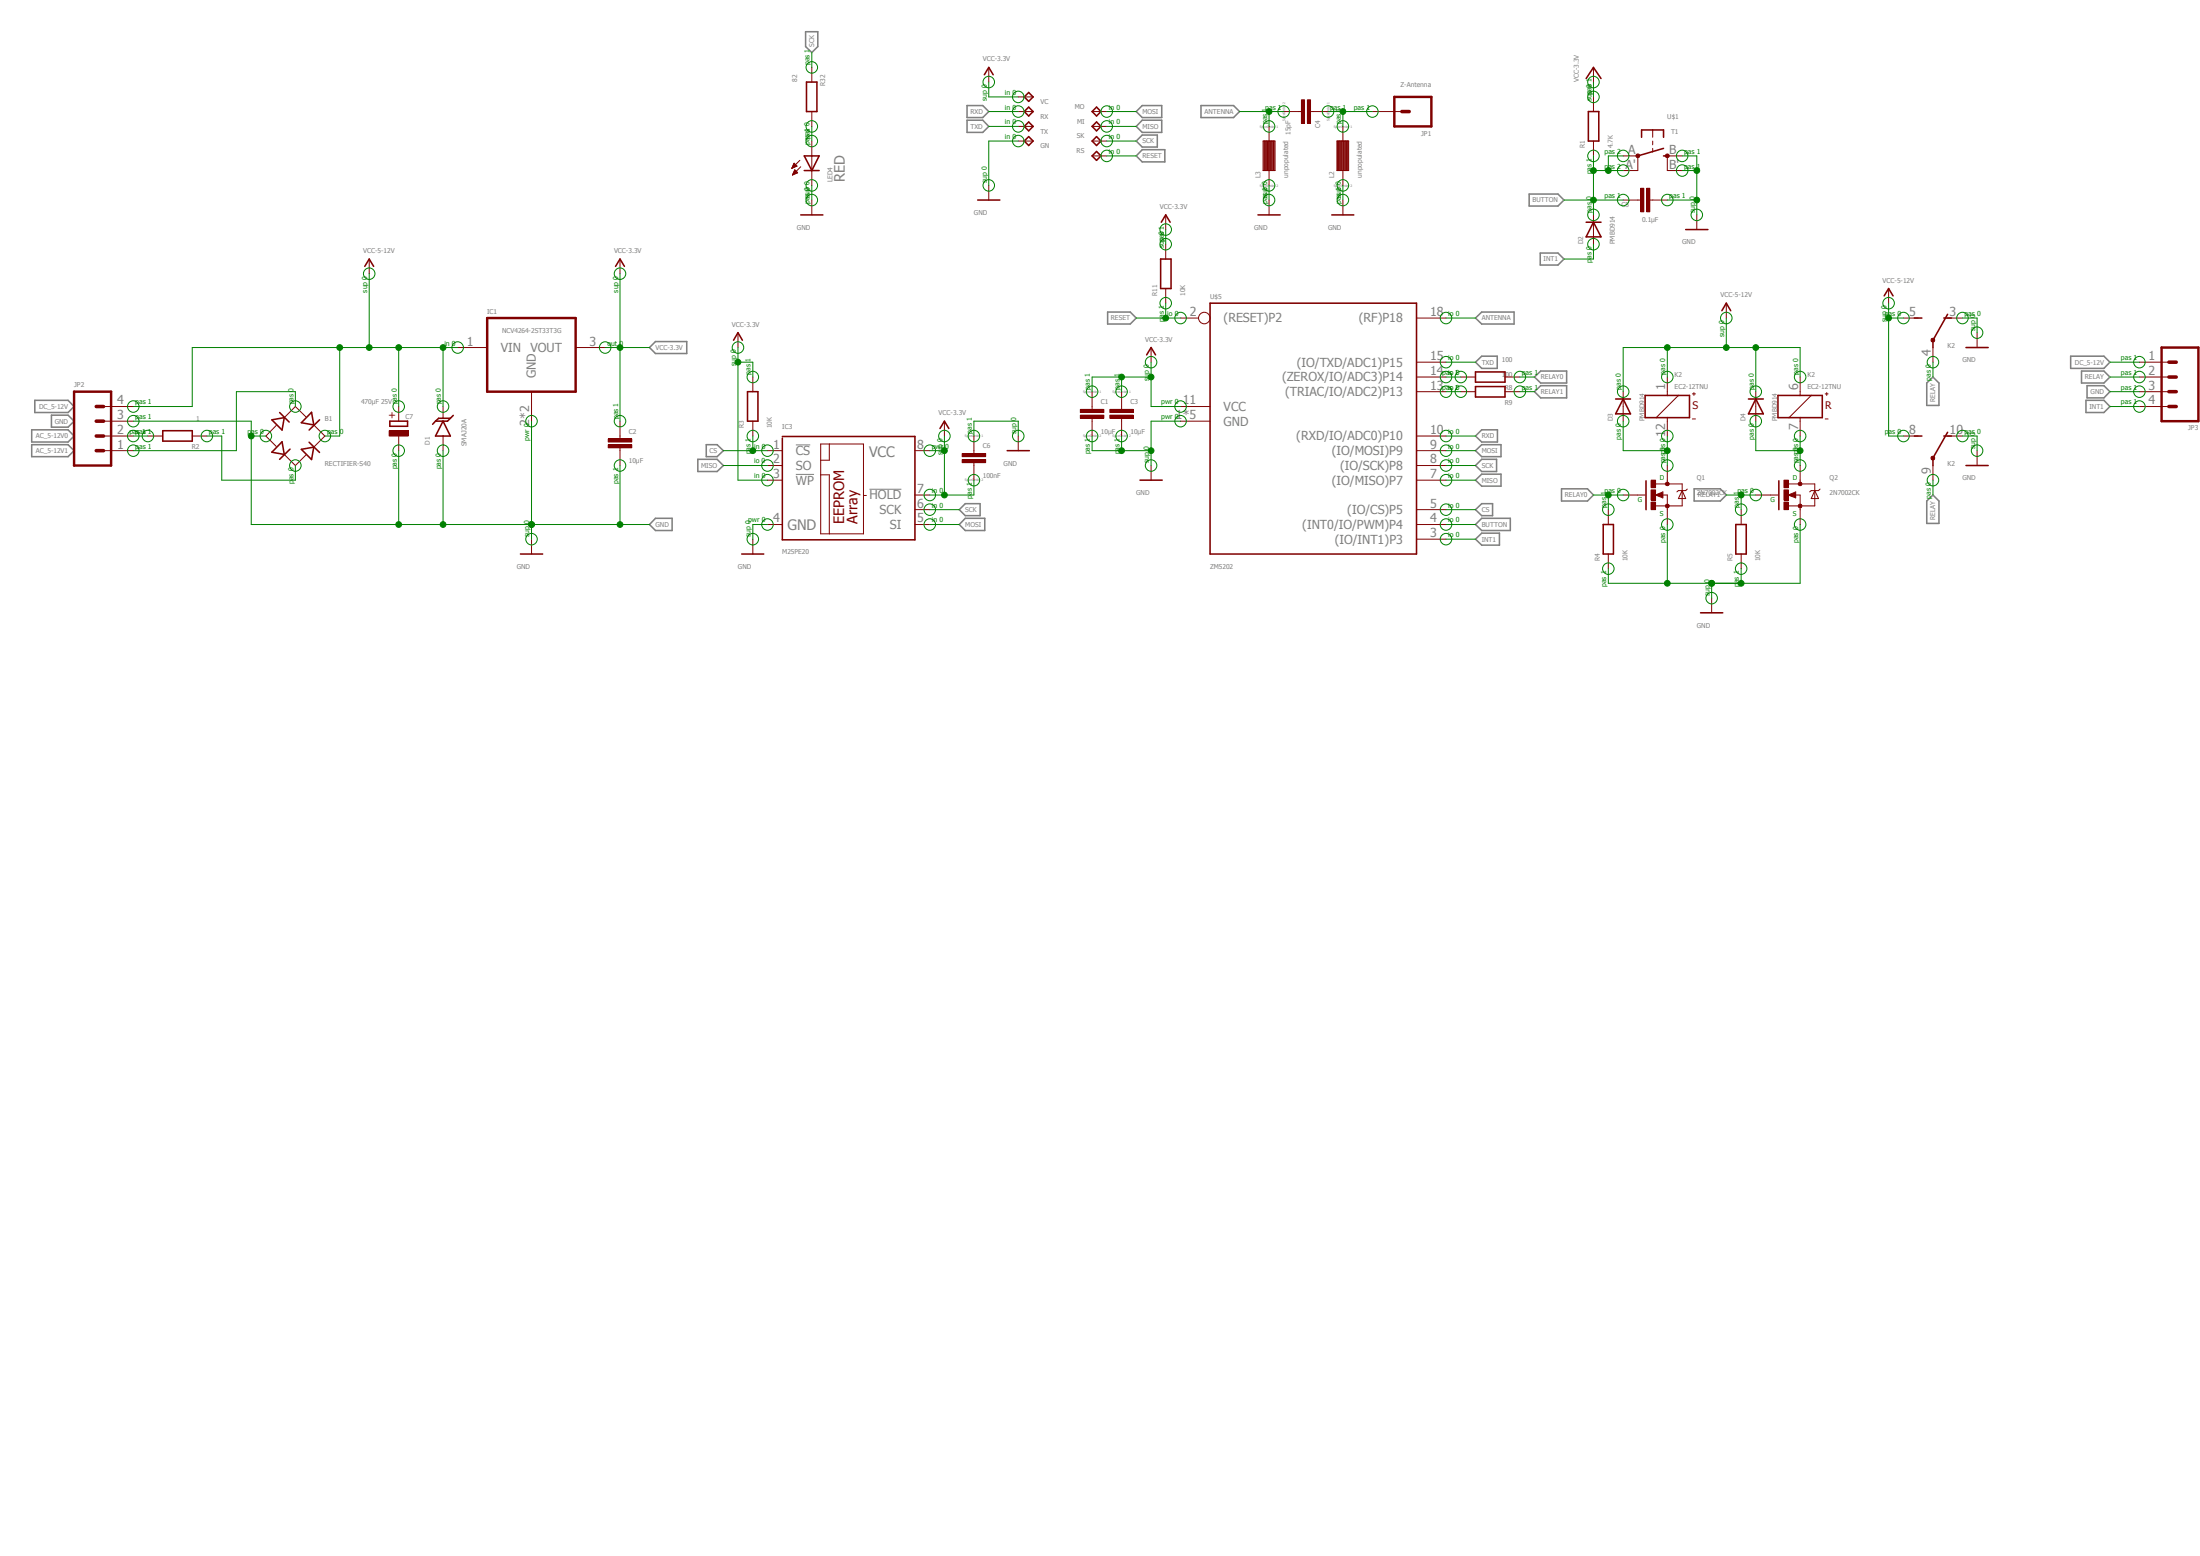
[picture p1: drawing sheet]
<svg xmlns="http://www.w3.org/2000/svg" width="420mm" height="297mm" viewBox="0 0 420 297" stroke-linecap="round" stroke-linejoin="round" font-family="sans-serif">
<path d="M5.8 5.8l414.2 114.6M420 5.8l-414.2 114.6" fill="none" stroke="#fff" stroke-width=".19"/>
<path d="M151.9 84.9h2.8M151.9 90.6h3.5M166 93.4h6.1" fill="none" stroke="#808080" stroke-width=".19"/>
<g fill="none" stroke="#808080" stroke-width=".3">
<path d="M153.8 6.1h2.3v2.8l-1.1 1.1-1.2-1.1zM184.6 22.9h3l1.2 1.2-1.2 1.2h-3zM184.6 20.2h3l1.2 1.1-1.2 1.1h-3zM216.9 21.3l1.2-1.1h3.7v2.2h-3.7zM218.1 22.9h3.7v2.4h-3.7l-1.2-1.2zM218.1 28.6h4.3v2.3h-4.3l-1.2-1.1zM218.1 25.8h2.8v2.3h-2.8l-1.2-1.2zM229.3 20.2h6.2l1.1 1.1-1.1 1.1h-6.2zM291.9 37h5.5l1.2 1.2-1.2 1.1h-5.5zM211.5 59.6h4.3l1.1 1.1-1.1 1.1h-4.3zM294 48.3h3.4l1.2 1.1-1.2 1.2h-3.4zM6.6 76.4h6.4l1.1 1.2-1.1 1.1h-6.4z"/>
<path d="M9.8 79.2h3.2l1.1 1.2-1.1 1.1h-3.2zM125.1 65.2h6v2.3h-6l-1.1-1.2zM281.7 69.1l1.2-1.1h2.9v2.3h-2.9zM281.7 60.7l1.2-1.1h6.2v2.2h-6.2zM292.9 74.8l1.2-1.2h5v2.3h-5zM292.9 72l1.2-1.2h5v2.3h-5zM367.8 73.1l1.2-1.1 1.2 1.1v4.3h-2.4zM395.3 68h6.4l1.1 1.1-1.1 1.2h-6.4zM397.4 70.8h4.3l1.1 1.2-1.1 1.1h-4.3zM398.2 76.4h3.5l1.1 1.2-1.1 1.1h-3.5zM398.4 73.6h3.3l1.1 1.2-1.1 1.1h-3.3zM6.1 82h6.9l1.1 1.2-1.1 1.2h-6.9z"/>
<path d="M6.1 84.9h6.9l1.1 1.1-1.1 1.2h-6.9zM125.1 98.9h3.2v2.4h-3.2l-1.1-1.2zM133.2 87.7h3.7l1.2 1.2-1.2 1.1h-3.7zM134.8 84.9h2.1l1.2 1.1-1.2 1.2h-2.1zM183.1 97.3l1.2-1.2h2.8v2.3h-2.8zM184.3 98.9h3.7v2.4h-3.7l-1.2-1.2zM281.7 83.2l1.2-1.2h3v2.4h-3zM281.7 86l1.2-1.1h3.7v2.3h-3.7zM281.7 91.7l1.2-1.2h3.7v2.3h-3.7zM281.7 88.9l1.2-1.2h2.8v2.3h-2.8zM281.7 97.3l1.2-1.2h2v2.3h-2zM282.9 98.9h5.4v2.4h-5.4l-1.2-1.2z"/>
<path d="M298.1 93.3h5l1.1 1.2-1.1 1.1h-5zM323.4 93.3h5l1.2 1.2-1.2 1.1h-5zM367.8 95.6l1.2-1.1 1.2 1.1v4.3h-2.4zM281.7 102.9l1.2-1.1h3.4v2.3h-3.4z"/>
</g>
<path d="M117.5 50.8l.9-1.4 .8 1.4M99.4 105.7h4.2" fill="none" stroke="#800000" stroke-width=".3"/>
<path d="M118.4 49.4v2.8M118.4 83.2v.6M118.4 85.5v.5M101.5 102.9v2.8" fill="none" stroke="#800000" stroke-width=".19"/>
<path d="M116.1 84.9h4.5v.6h-4.5z" fill-rule="evenodd" fill="#800000"/>
<path d="M116.1 84.9h4.5v.6h-4.5z" fill="none" stroke="#800000" stroke-width=".19"/>
<path d="M116.1 83.8h4.5v.6h-4.5z" fill-rule="evenodd" fill="#800000"/>
<g fill="none" stroke="#800000" stroke-width=".19">
<path d="M188.8 12.9v2.8M188.8 35.4v2.8M262 21.3h5.6M222.5 41v2.8M222.5 46.6v2.8M222.5 55.1v2.8M84.6 77.6v2.2M87.4 66.3h5.6M101.5 74.8v5.6M109.9 66.3h5.6M140.9 63.5v2.8M219.8 66.3v2.8"/>
<path d="M84.6 83.2v2.8M116.1 83.8h4.5v.6h-4.5zM118.4 80.4v2.8M118.4 86v2.9M146.5 86h2.9M146.5 88.9h2.9M146.5 91.7h2.9M156.7 84.8h8.1v17.1h-8.1zM156.7 90.6h1.6v11.3M158.3 84.8v3h-1.6M164.8 94.6h.6M174.7 86h2.8"/>
<path d="M174.7 94.5h2.8M174.7 97.3h2.8M180.3 80.4v2.8M219.8 88.9v2.8M143.7 102.9v2.8M146.5 100.1h2.9M174.7 100.1h2.8"/>
</g>
<g fill="none" stroke="#800000" stroke-width=".3">
<path d="M187.9 14.3l.9-1.4 .8 1.4M186.6 38.2h4.3M221.6 49.4h2v5.7h-2zM221.7 42.4l.8-1.4 .9 1.4M86 79.8h-2.3l-.6 .6M86.5 79.3l-1.1 1.1h-2.3M140 64.9l.9-1.4 .8 1.4M218.9 67.7l.9-1.4 .8 1.4M83.1 80.4l-.5 .6M84.6 80.4l1.4 2.8h-2.9zM149.4 83.3h25.3v19.7h-25.3v-19.4M179.5 81.8l.8-1.4 .8 1.4"/>
<path d="M217.6 91.7h4.3M141.6 105.7h4.2"/>
</g>
<path d="M266.2 18.5h7.1v5.6h-7.1zM93 60.7h16.9v14.1h-16.9z" fill="none" stroke="#800000" stroke-width=".47"/>
<path d="M267.6 21.3h1.4" fill="none" stroke="#800000" stroke-width=".68"/>
<path d="M248.5 19h.5v4.5h-.5z" fill-rule="evenodd" fill="#800000"/>
<path d="M248.5 19h.5v4.5h-.5z" fill="none" stroke="#800000" stroke-width=".19"/>
<path d="M249.6 19h.6v4.5h-.6z" fill-rule="evenodd" fill="#800000"/>
<g fill="none" stroke="#800000" stroke-width=".19">
<path d="M249.6 19h.6v4.5h-.6zM245.1 21.3h3.4M250.1 21.3h3.4M225.4 60.7h3.4M225.4 77.6h5.6M270.4 69.1h5.7M270.4 60.7h5.7M270.4 74.8h5.7M270.4 72h5.7M225.4 80.4h5.6M270.4 97.3h5.7M270.4 91.7h5.7"/>
<path d="M270.4 86h5.7M270.4 88.9h5.7M270.4 83.2h5.7M270.4 100.1h5.7M270.4 102.9h5.7"/>
<circle cx="229.9" cy="60.7" r="1.1"/>
</g>
<path d="M231 57.9h39.4v47.8h-39.4z" fill="none" stroke="#800000" stroke-width=".3"/>
<path d="M211.9 79.2h4.5v.6h-4.5z" fill-rule="evenodd" fill="#800000"/>
<path d="M211.9 79.2h4.5v.6h-4.5z" fill="none" stroke="#800000" stroke-width=".19"/>
<path d="M211.9 78.1h4.5v.6h-4.5z" fill-rule="evenodd" fill="#800000"/>
<path d="M211.9 78.1h4.5v.6h-4.5zM214.1 74.8v3.3M214.1 79.8v3.4" fill="none" stroke="#800000" stroke-width=".19"/>
<path d="M183.7 87.7h4.5v.6h-4.5z" fill-rule="evenodd" fill="#800000"/>
<path d="M183.7 87.7h4.5v.6h-4.5z" fill="none" stroke="#800000" stroke-width=".19"/>
<path d="M183.7 86.6h4.5v.6h-4.5z" fill-rule="evenodd" fill="#800000"/>
<g fill="none" stroke="#800000" stroke-width=".19">
<path d="M155 12.9v2.8M304.2 18.5v2.8M151.2 32.1h.1M151.2 32h.2M151.3 31.9h.4M151.3 31.8h.6M151.3 33.4h.1M151.3 31.7h.8M151.3 33.3h.3M151.4 31.6h.6M151.4 33.2h.4M151.4 31.5h.5"/>
<path d="M151.4 33.1h.7M151.5 31.4h.3M151.5 31.3h.2M151.5 33h.8M151.6 32.9h.6M151.6 31.2h.1M151.6 32.8h.5M151.6 32.6h.4M151.7 32.6h.1M151.7 32.4l-.4 1M151.7 32.4l.6 .6M151.7 32.4h.1"/>
<path d="M152.1 31.7l-.5-.5-.4 .9M152.1 31.7l-.9 .4M152.3 33l-1 .4M152.7 30.6l-1.5 1.5M152.9 31.8l-1.6 1.6M155 21.3v2.8M155 26.9v8.5M155 38.2v2.8M241.1 26.9h2.3v5.7h-2.3zM241.3 26.9v5.7M241.4 26.9v5.7M241.6 26.9v5.7"/>
<path d="M241.7 26.9v5.7M241.9 26.9v5.7M242 26.9v5.7M242.1 26.9v5.7M242.3 24.1v11.3M242.3 38.2v2.8M242.4 26.9v5.7M242.6 26.9v5.7M242.7 26.9v5.7M242.8 26.9v5.7M243 26.9v5.7M243.1 26.9v5.7"/>
<path d="M243.2 26.9v5.7M255.2 26.9h2.3v5.7h-2.3zM255.4 26.9v5.7M255.5 26.9v5.7M255.7 26.9v5.7M255.8 26.9v5.7M255.9 26.9v5.7M256.1 26.9v5.7M256.2 26.9v5.7M256.4 24.1v11.3M256.4 38.2v2.8M256.5 26.9v5.7"/>
<path d="M256.6 26.9v5.7M256.8 26.9v5.7M256.9 26.9v5.7M257 26.9v5.7M257.2 26.9v5.7M257.3 26.9v5.7M304.2 26.9v2.9M312.7 38.2h.5M314.9 38.2h.6M143.7 72v2.8M143.7 80.4v2.8M183.7 86.6h4.5v.6h-4.5z"/>
<path d="M185.9 83.2v3.4M185.9 88.3v3.4M194.4 83.2v2.8"/>
</g>
<path d="M154 15.7h2v5.6h-2zM153.5 29.8h2.9l-1.4 2.8zM153.5 32.6h2.9M303.2 21.3h2v5.6h-2zM152.9 41h4.2M240.2 41h4.2M254.3 41h4.1M142.7 74.8h2v5.6h-2zM192.3 86h4.2" fill="none" stroke="#800000" stroke-width=".3"/>
<path d="M314.4 35.9h.6v4.5h-.6z" fill-rule="evenodd" fill="#800000"/>
<path d="M314.4 35.9h.6v4.5h-.6z" fill="none" stroke="#800000" stroke-width=".19"/>
<path d="M313.2 35.9h.6v4.5h-.6z" fill-rule="evenodd" fill="#800000"/>
<g fill="none" stroke="#800000" stroke-width=".19">
<path d="M304.2 12.9v2.8M309.9 38.2h2.8M312.7 29.8v2.8M313.2 35.9h.6v4.5h-.6zM315.5 38.2h2.8M315.5 24.8v1.4M315.5 26.9v.7M315.5 28.3v.7M318.3 29.8v2.8M70.5 49.4v2.8M304.2 41v5.6M323.9 41v2.8"/>
<path d="M28.2 83.2h2.9M36.7 83.2h2.8"/>
</g>
<path d="M302.8 15l1.4-2.1 1.4 2.1M313.4 26.2v-1.4h4.2v1.4M317.6 29.8h.7M317.6 28.3l-4.9 1.5M69.6 50.8l.9-1.4 .8 1.4M302.8 42.4h2.8M304.2 42.4l1.4 2.8h-2.8zM321.8 43.8h4.3M31.1 82.2h5.6v2h-5.6z" fill="none" stroke="#800000" stroke-width=".3"/>
<path d="M312.4 29.5h.5l.2 .3-.2 .2h-.5l-.1-.2z" fill-rule="evenodd" fill="#800000"/>
<path d="M312.4 29.5h.5l.2 .3-.2 .2h-.5l-.1-.2z" fill="none" stroke="#800000" stroke-width=".19"/>
<path d="M318.1 29.5h.5l.1 .3-.1 .2h-.5l-.2-.2z" fill-rule="evenodd" fill="#800000"/>
<path d="M309.9 29.8h2.8M309.9 32.6h2.8M318.1 29.5h.5l.1 .3-.1 .2h-.5l-.2-.2zM318.3 29.8h2.8M318.3 32.6h2.8M58.4 79.6l-2-2-2.1 2.1M52.7 81.2l-1.9 2 1.9 2M54.3 86.7l2.1 2.2 2-2.1M59.9 81.1l2.1 2.1-2.1 2.1" fill="none" stroke="#800000" stroke-width=".19"/>
<path d="M53.4 78.7l1.8 1.9M59.5 78.7l.4 2.4-2.4-.4zM51.9 80.1l2.4-.4-.5 2.4zM53.8 84.3l.5 2.4-2.4-.4zM55.4 85.7l-2 2M57.5 85.8l2.4-.5-.4 2.4zM59 84.4l2 2M61 80.1l-2 2M74.4 80.4h3.4v1h-3.4z" fill="none" stroke="#800000" stroke-width=".3"/>
<path d="M74.3 82.2h3.6v1h-3.6z" fill-rule="evenodd" fill="#800000"/>
<g fill="none" stroke="#800000" stroke-width=".19">
<path d="M19.8 77.6h5.6M76.1 77.6v2.8M278.9 72h2.8M278.9 74.8h2.8M287.3 72h2.9M287.3 74.8h2.9M318.3 72v3.5M318.3 79.7v3.5M320.4 75.5l-4.2 4.2M323.1 75.2h.6M323.1 80h.6M323.4 74.9v.6"/>
<path d="M343.7 72v3.5M343.7 79.7v3.5M345.8 75.5l-4.3 4.2M348.4 75.2h.6M348.4 80h.6M348.7 74.9v.6M408.4 77.6h5.7M408.4 69.1h5.7M408.4 72h5.7M408.4 74.8h5.7M19.8 86h5.6M19.8 83.2h5.6"/>
<path d="M19.8 80.4h5.6M74.3 82.2h3.6v1h-3.6zM76.1 83.2v2.8"/>
</g>
<path d="M14.1 74.8h7.1v14.1h-7.1zM412.7 66.3h7v14.1h-7z" fill="none" stroke="#800000" stroke-width=".47"/>
<path d="M18.4 77.6h1.4M414.1 77.6h1.4M414.1 74.8h1.4M414.1 72h1.4M414.1 69.1h1.4M18.4 80.4h1.4M18.4 83.2h1.4M18.4 86h1.4" fill="none" stroke="#800000" stroke-width=".68"/>
<path d="M371.8 60l-2.8 4.9v1.4M281.7 71h5.6v1.9h-5.6zM281.7 73.8h5.6v2h-5.6zM314.1 75.5h8.4v4.2h-8.4zM339.4 75.5h8.5v4.2h-8.5zM365.5 60.7h1.4M371.1 60.7h1.4" fill="none" stroke="#800000" stroke-width=".3"/>
<path d="M368.7 64.6h.6v.6h-.6z" fill-rule="evenodd" fill="#800000"/>
<path d="M363.4 60.7h2.8M368.7 64.6h.6v.6h-.6zM369 66.3v2.8M371.8 60.7h2.8" fill="none" stroke="#800000" stroke-width=".19"/>
<path d="M365.5 83.2h1.4M371.1 83.2h1.4M371.8 82.5l-2.8 4.9v1.5" fill="none" stroke="#800000" stroke-width=".3"/>
<path d="M368.7 87.2h.6v.5h-.6z" fill-rule="evenodd" fill="#800000"/>
<path d="M329.6 57.9v2.8M363.4 83.2h2.8M368.7 87.2h.6v.5h-.6zM369 88.9v2.8M371.8 83.2h2.8M326.8 114.2v2.8" fill="none" stroke="#800000" stroke-width=".19"/>
<path d="M328.7 59.3l.9-1.4 .8 1.4M324.7 117h4.2" fill="none" stroke="#800000" stroke-width=".3"/>
<path d="M318.1 96.3h.5l.1 .3-.1 .3h-.5l-.2-.3z" fill-rule="evenodd" fill="#800000"/>
<path d="M318.1 96.3h.5l.1 .3-.1 .3h-.5l-.2-.3z" fill="none" stroke="#800000" stroke-width=".19"/>
<circle cx="318.3" cy="92.4" r=".37" fill="#800000"/>
<circle cx="318.3" cy="92.4" r=".37" fill="none" stroke="#800000" stroke-width=".19"/>
<path d="M315.2 95.8h.9v1.5h-.9z" fill-rule="evenodd" fill="#800000"/>
<path d="M315.2 95.8h.9v1.5h-.9z" fill="none" stroke="#800000" stroke-width=".19"/>
<path d="M315.2 91.7h.9v1.4h-.9z" fill-rule="evenodd" fill="#800000"/>
<path d="M315.2 91.7h.9v1.4h-.9z" fill="none" stroke="#800000" stroke-width=".19"/>
<path d="M315.2 93.5h.9v2h-.9z" fill-rule="evenodd" fill="#800000"/>
<path d="M309.9 94.5h4.2M315.2 93.5h.9v2h-.9zM316.1 94.5l1.4-.6v1.1zM316.1 92.4h5v4.2h-5M317.3 94.5h1v5.6M318.3 88.9v3.5M321.1 93.6l.7 1.6h-1.4zM322.1 93.3l-.3 .3h-1.4l-.3 .3" fill="none" stroke="#800000" stroke-width=".19"/>
<path d="M314.2 91.8v5.5" fill="none" stroke="#800000" stroke-width=".3"/>
<path d="M317.3 94.2l-.9 .3 .9 .2v-.2h-.3" fill="none" stroke="#800000" stroke-width=".34"/>
<path d="M343.4 96.3h.5v.6h-.5l-.1-.3z" fill-rule="evenodd" fill="#800000"/>
<path d="M343.4 96.3h.5v.6h-.5l-.1-.3z" fill="none" stroke="#800000" stroke-width=".19"/>
<circle cx="343.7" cy="92.4" r=".37" fill="#800000"/>
<circle cx="343.7" cy="92.4" r=".37" fill="none" stroke="#800000" stroke-width=".19"/>
<path d="M340.6 95.8h.8v1.5h-.8z" fill-rule="evenodd" fill="#800000"/>
<path d="M340.6 95.8h.8v1.5h-.8z" fill="none" stroke="#800000" stroke-width=".19"/>
<path d="M340.6 91.7h.8v1.4h-.8z" fill-rule="evenodd" fill="#800000"/>
<path d="M340.6 91.7h.8v1.4h-.8z" fill="none" stroke="#800000" stroke-width=".19"/>
<path d="M340.6 93.5h.8v2h-.8z" fill-rule="evenodd" fill="#800000"/>
<g fill="none" stroke="#800000" stroke-width=".19">
<path d="M194.4 18.5h2.8M194.4 21.3h2.8M194.4 24.1h2.8M194.4 26.9h2.8M208.5 21.3h2.8M208.5 24.1h2.8M208.5 26.9h2.8M208.5 29.8h2.8M360.6 55.1v2.8M309.9 74.8v5.6M335.2 74.8v5.6M377.4 63.5v2.8"/>
<path d="M307 97.3v2.8M332.4 97.3v2.8M335.2 94.5h4.2M340.6 93.5h.8v2h-.8zM341.4 92.4h5.1v4.2h-5.1M341.4 94.5l1.4-.6v1.1zM342.7 94.5h1v5.6M343.7 88.9v3.5M346.5 93.6l.7 1.6h-1.4zM347.5 93.3l-.3 .3h-1.4l-.3 .3M377.4 86v2.9M307 105.7v2.8"/>
<path d="M332.4 105.7v2.8"/>
</g>
<g fill="none" stroke="#800000" stroke-width=".3">
<path d="M196.4 17.7l.8 .8-.8 .8-.9-.8zM195.5 21.3l.9-.9 .8 .9-.8 .8zM195.5 24.1l.9-.8 .8 .8-.8 .9zM195.5 26.9l.9-.8 .8 .8-.8 .9zM209.3 20.4l.9 .9-.9 .8-.8-.8zM209.3 23.3l.9 .8-.9 .9-.8-.9zM209.3 28.9l.9 .9-.9 .8-.8-.8zM209.3 26.1l.9 .8-.9 .9-.8-.9zM359.7 56.5l.9-1.4 .8 1.4M308.4 76.2h2.9M309.9 76.2l1.4 2.8h-2.9zM333.8 76.2h2.8"/>
<path d="M335.2 76.2l1.4 2.8h-2.8zM375.3 66.3h4.3M339.6 91.8v5.5M375.3 88.9h4.3M306.1 100.1h1.9v5.6h-1.9zM331.4 100.1h2v5.6h-2z"/>
</g>
<path d="M342.7 94.2l-1 .3 1 .2v-.2h-.3" fill="none" stroke="#800000" stroke-width=".34"/>
<path d="M206.2 79.2h4.5v.6h-4.5z" fill-rule="evenodd" fill="#800000"/>
<path d="M206.2 79.2h4.5v.6h-4.5z" fill="none" stroke="#800000" stroke-width=".19"/>
<path d="M206.2 78.1h4.5v.6h-4.5z" fill-rule="evenodd" fill="#800000"/>
<path d="M206.2 78.1h4.5v.6h-4.5zM208.5 74.8v3.3M208.5 79.8v3.4" fill="none" stroke="#800000" stroke-width=".19"/>
<g fill="none" stroke="#008000" stroke-width=".19">
<path d="M101.5 80.4v19.7h16.9"/>
<circle cx="155" cy="12.9" r="1.1"/>
<circle cx="188.8" cy="15.7" r="1.1"/>
<circle cx="194.4" cy="18.5" r="1.1"/>
<circle cx="304.2" cy="18.5" r="1.1"/>
<circle cx="304.2" cy="15.7" r="1.1"/>
<circle cx="155" cy="38.2" r="1.1"/>
<circle cx="155" cy="35.4" r="1.1"/>
<circle cx="155" cy="26.9" r="1.1"/>
<circle cx="155" cy="24.1" r="1.1"/>
<circle cx="188.8" cy="35.4" r="1.1"/>
<circle cx="194.4" cy="26.9" r="1.1"/>
<circle cx="194.4" cy="21.3" r="1.1"/>
<circle cx="194.4" cy="24.1" r="1.1"/>
<circle cx="211.3" cy="21.3" r="1.1"/>
<circle cx="211.3" cy="24.1" r="1.1"/>
<circle cx="211.3" cy="29.8" r="1.1"/>
<circle cx="211.3" cy="26.9" r="1.1"/>
<circle cx="242.3" cy="35.4" r="1.1"/>
<circle cx="242.3" cy="24.1" r="1.1"/>
<circle cx="242.3" cy="38.2" r="1.1"/>
<circle cx="245.1" cy="21.3" r="1.1"/>
<circle cx="253.5" cy="21.3" r="1.1"/>
<circle cx="256.4" cy="38.2" r="1.1"/>
<circle cx="256.4" cy="35.4" r="1.1"/>
<circle cx="256.4" cy="24.1" r="1.1"/>
<circle cx="262" cy="21.3" r="1.1"/>
<circle cx="304.2" cy="29.8" r="1.1"/>
<circle cx="309.9" cy="32.6" r="1.1"/>
<circle cx="309.9" cy="29.8" r="1.1"/>
<circle cx="309.9" cy="38.2" r="1.1"/>
<circle cx="318.3" cy="38.2" r="1.1"/>
<circle cx="321.1" cy="32.6" r="1.1"/>
<circle cx="321.1" cy="29.8" r="1.1"/>
<circle cx="70.5" cy="52.2" r="1.1"/>
<circle cx="118.4" cy="52.2" r="1.1"/>
<circle cx="222.5" cy="46.6" r="1.1"/>
<circle cx="222.5" cy="57.9" r="1.1"/>
<circle cx="222.5" cy="43.8" r="1.1"/>
<circle cx="304.2" cy="41" r="1.1"/>
<circle cx="304.2" cy="46.6" r="1.1"/>
<circle cx="323.9" cy="41" r="1.1"/>
<circle cx="360.6" cy="57.9" r="1.1"/>
<circle cx="25.4" cy="77.6" r="1.1"/>
<circle cx="56.4" cy="77.6" r="1.1"/>
<circle cx="76.1" cy="77.6" r="1.1"/>
<circle cx="84.6" cy="77.6" r="1.1"/>
<circle cx="87.4" cy="66.3" r="1.1"/>
<circle cx="115.5" cy="66.3" r="1.1"/>
<circle cx="140.9" cy="66.3" r="1.1"/>
<circle cx="143.7" cy="72" r="1.1"/>
<circle cx="208.5" cy="74.8" r="1.1"/>
<circle cx="214.1" cy="74.8" r="1.1"/>
<circle cx="219.8" cy="69.1" r="1.1"/>
<circle cx="225.4" cy="77.6" r="1.1"/>
<circle cx="225.4" cy="60.7" r="1.1"/>
<circle cx="276.1" cy="72" r="1.1"/>
<circle cx="276.1" cy="60.7" r="1.1"/>
<circle cx="276.1" cy="74.8" r="1.1"/>
<circle cx="276.1" cy="69.1" r="1.1"/>
<circle cx="278.9" cy="74.8" r="1.1"/>
<circle cx="278.9" cy="72" r="1.1"/>
<circle cx="290.2" cy="72" r="1.1"/>
<circle cx="290.2" cy="74.8" r="1.1"/>
<circle cx="309.9" cy="74.8" r="1.1"/>
<circle cx="318.3" cy="72" r="1.1"/>
<circle cx="329.6" cy="60.7" r="1.1"/>
<circle cx="335.2" cy="74.8" r="1.1"/>
<circle cx="343.7" cy="72" r="1.1"/>
<circle cx="363.4" cy="60.7" r="1.1"/>
<circle cx="369" cy="69.1" r="1.1"/>
<circle cx="374.7" cy="60.7" r="1.1"/>
<circle cx="377.4" cy="63.5" r="1.1"/>
<circle cx="408.4" cy="77.6" r="1.1"/>
<circle cx="408.4" cy="74.8" r="1.1"/>
<circle cx="408.4" cy="72" r="1.1"/>
<circle cx="408.4" cy="69.1" r="1.1"/>
<circle cx="25.4" cy="86" r="1.1"/>
<circle cx="25.4" cy="80.4" r="1.1"/>
<circle cx="25.4" cy="83.2" r="1.1"/>
<circle cx="28.2" cy="83.2" r="1.1"/>
<circle cx="39.5" cy="83.2" r="1.1"/>
<circle cx="50.8" cy="83.2" r="1.1"/>
<circle cx="56.4" cy="88.9" r="1.1"/>
<circle cx="62" cy="83.2" r="1.1"/>
<circle cx="76.1" cy="86" r="1.1"/>
<circle cx="84.6" cy="86" r="1.1"/>
<circle cx="101.5" cy="80.4" r="1.1"/>
<circle cx="118.4" cy="80.4" r="1.1"/>
<circle cx="118.4" cy="88.9" r="1.1"/>
<circle cx="143.7" cy="83.2" r="1.1"/>
<circle cx="146.5" cy="88.9" r="1.1"/>
<circle cx="146.5" cy="91.7" r="1.1"/>
<circle cx="146.5" cy="86" r="1.1"/>
<circle cx="177.5" cy="97.3" r="1.1"/>
<circle cx="177.5" cy="86" r="1.1"/>
<circle cx="177.5" cy="94.5" r="1.1"/>
<circle cx="180.3" cy="83.2" r="1.1"/>
<circle cx="185.9" cy="91.7" r="1.1"/>
<circle cx="185.9" cy="83.2" r="1.1"/>
<circle cx="194.4" cy="83.2" r="1.1"/>
<circle cx="208.5" cy="83.2" r="1.1"/>
<circle cx="214.1" cy="83.2" r="1.1"/>
<circle cx="219.8" cy="88.9" r="1.1"/>
<circle cx="225.4" cy="80.4" r="1.1"/>
<circle cx="276.1" cy="83.2" r="1.1"/>
<circle cx="276.1" cy="88.9" r="1.1"/>
<circle cx="276.1" cy="97.3" r="1.1"/>
<circle cx="276.1" cy="86" r="1.1"/>
<circle cx="276.1" cy="91.7" r="1.1"/>
<circle cx="307" cy="97.3" r="1.1"/>
<circle cx="309.9" cy="80.4" r="1.1"/>
<circle cx="309.9" cy="94.5" r="1.1"/>
<circle cx="318.3" cy="83.2" r="1.1"/>
<circle cx="318.3" cy="88.9" r="1.1"/>
<circle cx="332.4" cy="97.3" r="1.1"/>
<circle cx="335.2" cy="80.4" r="1.1"/>
<circle cx="335.2" cy="94.5" r="1.1"/>
<circle cx="343.7" cy="83.2" r="1.1"/>
<circle cx="343.7" cy="88.9" r="1.1"/>
<circle cx="363.4" cy="83.2" r="1.1"/>
<circle cx="369" cy="91.7" r="1.1"/>
<circle cx="374.7" cy="83.2" r="1.1"/>
<circle cx="377.4" cy="86" r="1.1"/>
<circle cx="101.5" cy="102.9" r="1.1"/>
<circle cx="143.7" cy="102.9" r="1.1"/>
<circle cx="146.5" cy="100.1" r="1.1"/>
<circle cx="177.5" cy="100.1" r="1.1"/>
<circle cx="276.1" cy="100.1" r="1.1"/>
<circle cx="276.1" cy="102.9" r="1.1"/>
<circle cx="307" cy="108.5" r="1.1"/>
<circle cx="318.3" cy="100.1" r="1.1"/>
<circle cx="326.8" cy="114.2" r="1.1"/>
<circle cx="332.4" cy="108.5" r="1.1"/>
<circle cx="343.7" cy="100.1" r="1.1"/>
</g>
<circle cx="101.5" cy="100.1" r=".55" fill="#008000"/>
<g fill="none" stroke="#008000" stroke-width=".19">
<path d="M76.1 100.1h25.4v2.8M118.4 100.1h5.6"/>
<circle cx="101.5" cy="100.1" r=".55"/>
</g>
<circle cx="101.5" cy="100.1" r=".55" fill="#008000"/>
<circle cx="101.5" cy="100.1" r=".55" fill="none" stroke="#008000" stroke-width=".19"/>
<circle cx="118.4" cy="100.1" r=".55" fill="#008000"/>
<g fill="none" stroke="#008000" stroke-width=".19">
<path d="M76.1 86v14.1M118.4 88.9v11.2"/>
<circle cx="118.4" cy="100.1" r=".55"/>
</g>
<circle cx="76.1" cy="100.1" r=".55" fill="#008000"/>
<g fill="none" stroke="#008000" stroke-width=".19">
<path d="M84.6 86v14.1"/>
<circle cx="76.1" cy="100.1" r=".55"/>
</g>
<circle cx="84.6" cy="100.1" r=".55" fill="#008000"/>
<g fill="none" stroke="#008000" stroke-width=".19">
<path d="M25.4 80.4h22.6v19.7h28.1M48 83.2h2.8"/>
<circle cx="84.6" cy="100.1" r=".55"/>
</g>
<circle cx="48" cy="83.2" r=".55" fill="#008000"/>
<g fill="none" stroke="#008000" stroke-width=".19">
<path d="M194.4 26.9h-5.6v8.5M214.1 83.2v2.8h5.7M225.4 80.4h-5.6v8.5M146.5 100.1h-2.8v2.8"/>
<circle cx="48" cy="83.2" r=".55"/>
</g>
<circle cx="219.8" cy="86" r=".55" fill="#008000"/>
<g fill="none" stroke="#008000" stroke-width=".19">
<path d="M208.5 83.2v2.8h5.6"/>
<circle cx="219.8" cy="86" r=".55"/>
</g>
<circle cx="214.1" cy="86" r=".55" fill="#008000"/>
<g fill="none" stroke="#008000" stroke-width=".19">
<path d="M155 35.4v2.8M242.3 35.4v2.8M256.4 35.4v2.8M318.3 38.2h5.6M321.1 32.6h2.8v8.4M185.9 83.2v-2.8h8.5v2.8"/>
<circle cx="214.1" cy="86" r=".55"/>
</g>
<circle cx="323.9" cy="32.6" r=".55" fill="#008000"/>
<circle cx="323.9" cy="32.6" r=".55" fill="none" stroke="#008000" stroke-width=".19"/>
<circle cx="323.9" cy="38.2" r=".55" fill="#008000"/>
<g fill="none" stroke="#008000" stroke-width=".19">
<path d="M321.1 29.8h2.8v2.8M402.8 74.8h5.6M318.3 100.1v11.2M343.7 100.1v11.2h-16.9v2.9"/>
<circle cx="323.9" cy="38.2" r=".55"/>
</g>
<circle cx="326.8" cy="111.3" r=".55" fill="#008000"/>
<g fill="none" stroke="#008000" stroke-width=".19">
<path d="M307 108.5v2.8h11.3"/>
<circle cx="326.8" cy="111.3" r=".55"/>
</g>
<circle cx="326.8" cy="111.3" r=".55" fill="#008000"/>
<g fill="none" stroke="#008000" stroke-width=".19">
<path d="M332.4 108.5v2.8h-14.1"/>
<circle cx="326.8" cy="111.3" r=".55"/>
</g>
<circle cx="318.3" cy="111.3" r=".55" fill="#008000"/>
<circle cx="318.3" cy="111.3" r=".55" fill="none" stroke="#008000" stroke-width=".19"/>
<circle cx="332.4" cy="111.3" r=".55" fill="#008000"/>
<g fill="none" stroke="#008000" stroke-width=".19">
<path d="M87.4 66.3h-11.3v11.3M374.6 60.7h2.8v2.8M402.8 69.1h5.6M374.6 83.2h2.8v2.8"/>
<circle cx="332.4" cy="111.3" r=".55"/>
</g>
<circle cx="76.1" cy="66.3" r=".55" fill="#008000"/>
<g fill="none" stroke="#008000" stroke-width=".19">
<path d="M84.6 66.3v11.3"/>
<circle cx="76.1" cy="66.3" r=".55"/>
</g>
<circle cx="84.6" cy="66.3" r=".55" fill="#008000"/>
<g fill="none" stroke="#008000" stroke-width=".19">
<path d="M70.5 52.2v14.1M76.1 66.3h-39.4v11.3h-11.3"/>
<circle cx="84.6" cy="66.3" r=".55"/>
</g>
<circle cx="70.5" cy="66.3" r=".55" fill="#008000"/>
<g fill="none" stroke="#008000" stroke-width=".19">
<path d="M64.9 66.3v16.9h-2.9"/>
<circle cx="70.5" cy="66.3" r=".55"/>
</g>
<circle cx="64.9" cy="66.3" r=".55" fill="#008000"/>
<g fill="none" stroke="#008000" stroke-width=".19">
<path d="M318.3 72v-5.7h25.4v5.7M329.6 60.7v5.6"/>
<circle cx="64.9" cy="66.3" r=".55"/>
</g>
<circle cx="329.6" cy="66.3" r=".55" fill="#008000"/>
<g fill="none" stroke="#008000" stroke-width=".19">
<path d="M318.3 66.3h-8.4v8.5M335.2 66.3v8.5"/>
<circle cx="329.6" cy="66.3" r=".55"/>
</g>
<circle cx="318.3" cy="66.3" r=".55" fill="#008000"/>
<circle cx="318.3" cy="66.3" r=".55" fill="none" stroke="#008000" stroke-width=".19"/>
<circle cx="335.2" cy="66.3" r=".55" fill="#008000"/>
<g fill="none" stroke="#008000" stroke-width=".19">
<path d="M360.6 57.9v25.3h2.8M360.6 60.7h2.8"/>
<circle cx="335.2" cy="66.3" r=".55"/>
</g>
<circle cx="360.6" cy="60.7" r=".55" fill="#008000"/>
<g fill="none" stroke="#008000" stroke-width=".19">
<path d="M118.4 52.2v28.2"/>
<circle cx="360.6" cy="60.7" r=".55"/>
</g>
<circle cx="118.4" cy="66.3" r=".55" fill="#008000"/>
<g fill="none" stroke="#008000" stroke-width=".19">
<path d="M115.5 66.3h8.5M219.8 69.1v8.5h5.6M219.8 72h-5.7v2.8"/>
<circle cx="118.4" cy="66.3" r=".55"/>
</g>
<circle cx="219.8" cy="72" r=".55" fill="#008000"/>
<g fill="none" stroke="#008000" stroke-width=".19">
<path d="M214.1 72h-5.6v2.8"/>
<circle cx="219.8" cy="72" r=".55"/>
</g>
<circle cx="214.1" cy="72" r=".55" fill="#008000"/>
<g fill="none" stroke="#008000" stroke-width=".19">
<path d="M188.8 15.7v2.8h5.6M222.5 43.8v2.8M140.9 66.3v25.4h5.6M140.9 69.1h2.8v2.9"/>
<circle cx="214.1" cy="72" r=".55"/>
</g>
<circle cx="140.9" cy="69.1" r=".55" fill="#008000"/>
<g fill="none" stroke="#008000" stroke-width=".19">
<path d="M177.5 86h2.8M180.3 83.2v11.3h-2.8"/>
<circle cx="140.9" cy="69.1" r=".55"/>
</g>
<circle cx="180.3" cy="86" r=".55" fill="#008000"/>
<circle cx="180.3" cy="86" r=".55" fill="none" stroke="#008000" stroke-width=".19"/>
<circle cx="180.3" cy="94.5" r=".55" fill="#008000"/>
<g fill="none" stroke="#008000" stroke-width=".19">
<path d="M304.2 15.7v2.8M188.8 24.1h5.6M188.8 21.3h5.6M236.6 21.3h8.5M242.3 21.3v2.8M276.1 69.1h5.6M185.9 91.7v2.8h-5.6M276.1 83.2h5.6"/>
<circle cx="180.3" cy="94.5" r=".55"/>
</g>
<circle cx="242.3" cy="21.3" r=".55" fill="#008000"/>
<g fill="none" stroke="#008000" stroke-width=".19">
<path d="M222.5 57.9v2.8M216.9 60.7h8.5M276.1 60.7h5.6"/>
<circle cx="242.3" cy="21.3" r=".55"/>
</g>
<circle cx="222.5" cy="60.7" r=".55" fill="#008000"/>
<g fill="none" stroke="#008000" stroke-width=".19">
<path d="M155 10v2.9M211.3 29.8h5.6M211.3 21.3h5.6M211.3 26.9h5.6M211.3 24.1h5.6M138.1 86h8.4M138.1 88.9h8.4M143.7 83.2v2.8M177.5 97.3h5.6M276.1 86h5.6M276.1 88.9h5.6M276.1 97.3h5.6"/>
<path d="M276.1 91.7h5.6M177.5 100.1h5.6"/>
<circle cx="222.5" cy="60.7" r=".55"/>
</g>
<circle cx="143.7" cy="86" r=".55" fill="#008000"/>
<g fill="none" stroke="#008000" stroke-width=".19">
<path d="M253.5 21.3h8.5M256.4 21.3v2.8"/>
<circle cx="143.7" cy="86" r=".55"/>
</g>
<circle cx="256.4" cy="21.3" r=".55" fill="#008000"/>
<g fill="none" stroke="#008000" stroke-width=".19">
<path d="M155 24.1v2.8M304.2 46.6v2.8h-5.6M290.2 72h2.7M369 69.1v2.9M402.8 77.6h5.6M402.8 72h5.6M25.4 83.2h2.8M304.2 94.5h5.7M307 94.5v2.8M369 91.7v2.8M276.1 102.9h5.6"/>
<circle cx="256.4" cy="21.3" r=".55"/>
</g>
<circle cx="307" cy="94.5" r=".55" fill="#008000"/>
<g fill="none" stroke="#008000" stroke-width=".19">
<path d="M290.2 74.8h2.7M329.6 94.5h5.6M332.4 94.5v2.8"/>
<circle cx="307" cy="94.5" r=".55"/>
</g>
<circle cx="332.4" cy="94.5" r=".55" fill="#008000"/>
<g fill="none" stroke="#008000" stroke-width=".19">
<path d="M298.6 38.2h11.3M304.2 29.8v8.4M276.1 100.1h5.6"/>
<circle cx="332.4" cy="94.5" r=".55"/>
</g>
<circle cx="304.2" cy="32.6" r=".55" fill="#008000"/>
<circle cx="304.2" cy="32.6" r=".55" fill="none" stroke="#008000" stroke-width=".19"/>
<circle cx="304.2" cy="38.2" r=".55" fill="#008000"/>
<g fill="none" stroke="#008000" stroke-width=".19">
<path d="M304.2 38.2v2.8M304.2 32.6h5.7M309.9 29.8h-2.9v2.8"/>
<circle cx="304.2" cy="38.2" r=".55"/>
</g>
<circle cx="307" cy="32.6" r=".55" fill="#008000"/>
<g fill="none" stroke="#008000" stroke-width=".19">
<path d="M56.4 77.6v-2.8h-11.3v11.2h-19.7M276.1 74.8h2.8M276.1 72h2.8M309.9 80.4v5.6h8.4M318.3 83.2v5.7"/>
<circle cx="307" cy="32.6" r=".55"/>
</g>
<circle cx="318.3" cy="86" r=".55" fill="#008000"/>
<g fill="none" stroke="#008000" stroke-width=".19">
<path d="M335.2 80.4v5.6h8.5M343.7 83.2v5.7"/>
<circle cx="318.3" cy="86" r=".55"/>
</g>
<circle cx="343.7" cy="86" r=".55" fill="#008000"/>
<g fill="none" stroke="#008000" stroke-width=".19">
<path d="M39.5 83.2h2.8v8.5h14.1v-2.8"/>
<circle cx="343.7" cy="86" r=".55"/>
</g>
<g font-size="2.8" fill="#808080">
<text x="161.3" y="34.8" transform="rotate(-90 161.3 34.8)">RED</text>
<text x="165.9" y="87.2">VCC</text>
<text x="150.3" y="101.1">GND</text>
</g>
<g font-size="2.8" fill="#800000">
<text x="161.2" y="99.9" transform="rotate(-90 161.2 99.9)">EEPROM</text>
<text x="163.7" y="99.9" transform="rotate(-90 163.7 99.9)">Array</text>
</g>
<g font-size="2.4" fill="#808080">
<text x="310.9" y="29.3">A</text>
<text x="318.7" y="29.3">B</text>
<text x="310.3" y="32.2">A'</text>
<text x="318.7" y="32.2">B'</text>
<text x="89.1" y="66">1</text>
<text x="112.5" y="66">3</text>
<text x="227.1" y="60.3">2</text>
<text x="233.6" y="61.6">(RESET)P2</text>
<text x="259.4" y="61.6">(RF)P18</text>
<text x="273" y="60.3">18</text>
<text x="364.5" y="60.3">5</text>
<text x="372.2" y="60.3">3</text>
<text x="95.6" y="67.2">VIN</text>
<text x="101.3" y="67.2">VOUT</text>
<text x="247.6" y="70">(IO/TXD/ADC1)P15</text>
<text x="273" y="68.7">15</text>
<text x="273" y="71.5">14</text>
<text x="368.6" y="68" transform="rotate(-90 368.6 68)">4</text>
<text x="410.2" y="68.7">1</text>
<text x="410.2" y="71.5">2</text>
<text x="22.4" y="77.2">4</text>
<text x="102.3" y="72.2" transform="rotate(-90 102.3 72.2)">GND</text>
<text x="225.8" y="77.2">11</text>
<text x="244.8" y="72.8">(ZEROX/IO/ADC3)P14</text>
<text x="245.3" y="75.6">(TRIAC/IO/ADC2)P13</text>
<text x="273" y="74.4">13</text>
<text x="317.9" y="74.4" transform="rotate(-90 317.9 74.4)">1</text>
<text x="343.3" y="74.4" transform="rotate(-90 343.3 74.4)">6</text>
<text x="410.2" y="74.4">3</text>
<text x="410.2" y="77.2">4</text>
<text x="22.4" y="82.8">2</text>
<text x="22.4" y="80">3</text>
<text x="101" y="81.3" transform="rotate(-90 101 81.3)">2*2</text>
<text x="224.5" y="80">1*5</text>
<text x="233.6" y="81.2">GND</text>
<text x="233.6" y="78.4">VCC</text>
<text x="273" y="82.8">10</text>
<text x="317.9" y="83.4" transform="rotate(-90 317.9 83.4)">12</text>
<text x="343.3" y="82.1" transform="rotate(-90 343.3 82.1)">7</text>
<text x="364.5" y="82.8">8</text>
<text x="372.2" y="82.8">10</text>
<text x="22.4" y="85.6">1</text>
<text x="147.6" y="85.6">1</text>
<text x="147.6" y="88.4">2</text>
<text x="151.9" y="86.9">CS</text>
<text x="151.9" y="89.7">SO</text>
<text x="175.1" y="85.6">8</text>
<text x="247.5" y="84.1">(RXD/IO/ADC0)P10</text>
<text x="254.3" y="86.9">(IO/MOSI)P9</text>
<text x="255.8" y="89.7">(IO/SCK)P8</text>
<text x="273" y="85.6">9</text>
<text x="273" y="88.4">8</text>
<text x="147.6" y="91.3">3</text>
<text x="151.9" y="92.5">WP</text>
<text x="166" y="95.3">HOLD</text>
<text x="175.1" y="94.1">7</text>
<text x="254.3" y="92.5">(IO/MISO)P7</text>
<text x="273" y="91.3">7</text>
<text x="368.6" y="90.6" transform="rotate(-90 368.6 90.6)">9</text>
<text x="147.6" y="99.7">4</text>
<text x="167.9" y="98.1">SCK</text>
<text x="169.9" y="101">SI</text>
<text x="175.1" y="96.9">6</text>
<text x="175.1" y="99.7">5</text>
<text x="248.6" y="101">(INT0/IO/PWM)P4</text>
<text x="257.2" y="98.1">(IO/CS)P5</text>
<text x="273" y="99.7">4</text>
<text x="273" y="96.9">5</text>
<text x="254.8" y="103.8">(IO/INT1)P3</text>
<text x="273" y="102.5">3</text>
</g>
<g font-size="2" fill="#800000">
<text x="75.5" y="80" transform="rotate(-90 75.5 80)">+</text>
<text x="323.1" y="78.1">S</text>
<text x="348.4" y="78.1">R</text>
</g>
<g font-size="1.3" fill="#808080">
<text x="155.4" y="8.9" transform="rotate(-90 155.4 8.9)">SCK</text>
<text x="187.6" y="11.7">VCC-3.3V</text>
<text x="152.2" y="15.6" transform="rotate(-90 152.2 15.6)">82</text>
<text x="157.5" y="16.4" transform="rotate(-90 157.5 16.4)">R32</text>
<text x="267.4" y="16.6">Z-Antenna</text>
<text x="301.4" y="15.7" transform="rotate(-90 301.4 15.7)">VCC-3.3V</text>
<text x="185.3" y="21.8">RXD</text>
<text x="198.6" y="19.9">VC</text>
<text x="198.6" y="22.7">RX</text>
<text x="205.2" y="20.8">MO</text>
<text x="205.6" y="23.6">MI</text>
<text x="218.1" y="21.8">MOSI</text>
<text x="230" y="21.8">ANTENNA</text>
<text x="318.3" y="22.7">U$1</text>
<text x="185.3" y="24.6">TXD</text>
<text x="198.6" y="25.5">TX</text>
<text x="198.6" y="28.3">GN</text>
<text x="205.5" y="29.2">RS</text>
<text x="205.6" y="26.4">SK</text>
<text x="218.1" y="27.4">SCK</text>
<text x="218.1" y="24.6">MISO</text>
<text x="246.4" y="25.7" transform="rotate(-90 246.4 25.7)">15pF</text>
<text x="252.1" y="24.4" transform="rotate(-90 252.1 24.4)">C4</text>
<text x="271.3" y="25.9">JP1</text>
<text x="302.6" y="28.3" transform="rotate(-90 302.6 28.3)">R1</text>
<text x="307.9" y="28.3" transform="rotate(-90 307.9 28.3)">4.7K</text>
<text x="319" y="25.5">T1</text>
<text x="158.9" y="34.8" transform="rotate(-90 158.9 34.8)">LED4</text>
<text x="218.1" y="30.2">RESET</text>
<text x="240.6" y="34" transform="rotate(-90 240.6 34)">L3</text>
<text x="245.9" y="34" transform="rotate(-90 245.9 34)">unpopulated</text>
<text x="254.7" y="34" transform="rotate(-90 254.7 34)">L2</text>
<text x="260" y="34" transform="rotate(-90 260 34)">unpopulated</text>
<text x="185.9" y="41">GND</text>
<text x="221.4" y="39.9">VCC-3.3V</text>
<text x="292.6" y="38.6">BUTTON</text>
<text x="309.5" y="39.5">C5</text>
<text x="152.1" y="43.8">GND</text>
<text x="239.4" y="43.8">GND</text>
<text x="253.5" y="43.8">GND</text>
<text x="302.3" y="46.6" transform="rotate(-90 302.3 46.6)">D2</text>
<text x="308.3" y="46.6" transform="rotate(-90 308.3 46.6)">PMBD914</text>
<text x="313.5" y="42.3">0.1µF</text>
<text x="321.1" y="46.6">GND</text>
<text x="69.3" y="48.3">VCC-5-12V</text>
<text x="117.2" y="48.3">VCC-3.3V</text>
<text x="294.7" y="49.9">INT1</text>
<text x="359.4" y="53.9">VCC-5-12V</text>
<text x="93" y="60">IC1</text>
<text x="220.9" y="56.5" transform="rotate(-90 220.9 56.5)">R11</text>
<text x="226.2" y="56.5" transform="rotate(-90 226.2 56.5)">10K</text>
<text x="231" y="57">U$5</text>
<text x="328.5" y="56.8">VCC-5-12V</text>
<text x="95.8" y="63.5">NCV4264-2ST33T3G</text>
<text x="139.7" y="62.4">VCC-3.3V</text>
<text x="212" y="61.1">RESET</text>
<text x="218.6" y="65.2">VCC-3.3V</text>
<text x="282.9" y="61.2">ANTENNA</text>
<text x="125.1" y="66.8">VCC-3.3V</text>
<text x="282.9" y="69.6">TXD</text>
<text x="286.7" y="69.2">100</text>
<text x="319.7" y="72">K2</text>
<text x="345.1" y="72">K2</text>
<text x="371.8" y="66.3">K2</text>
<text x="374.6" y="69.1">GND</text>
<text x="396.1" y="69.6">DC_5-12V</text>
<text x="14.1" y="73.9">JP2</text>
<text x="68.9" y="77">470µF 25V</text>
<text x="210.2" y="77.2">C1</text>
<text x="215.8" y="77.2">C3</text>
<text x="286.7" y="72">100</text>
<text x="287.3" y="74.5">R8</text>
<text x="287.3" y="77.3">R9</text>
<text x="294.1" y="72.4">RELAY0</text>
<text x="294.1" y="75.2">RELAY1</text>
<text x="319.7" y="74.3">EC2-12TNU</text>
<text x="345.1" y="74.3">EC2-12TNU</text>
<text x="369.4" y="76.8" transform="rotate(-90 369.4 76.8)">RELAY</text>
<text x="398" y="72.4">RELAY</text>
<text x="399.1" y="75.2">GND</text>
<text x="6.9" y="83.7">AC_5-12V0</text>
<text x="7.5" y="78">DC_5-12V</text>
<text x="10.5" y="80.9">GND</text>
<text x="37.4" y="80.4">1</text>
<text x="62" y="80.4">B1</text>
<text x="77.4" y="79.9">C7</text>
<text x="120.1" y="82.8">C2</text>
<text x="142" y="81.8" transform="rotate(-90 142 81.8)">R3</text>
<text x="147.4" y="81.8" transform="rotate(-90 147.4 81.8)">10K</text>
<text x="149.4" y="81.9">IC3</text>
<text x="179.2" y="79.3">VCC-3.3V</text>
<text x="210.2" y="82.8">10µF</text>
<text x="215.8" y="82.8">10µF</text>
<text x="282.9" y="83.7">RXD</text>
<text x="307.9" y="80.4" transform="rotate(-90 307.9 80.4)">D3</text>
<text x="313.9" y="80.4" transform="rotate(-90 313.9 80.4)">PMBD914</text>
<text x="333.2" y="80.4" transform="rotate(-90 333.2 80.4)">D4</text>
<text x="339.3" y="80.4" transform="rotate(-90 339.3 80.4)">PMBD914</text>
<text x="398.9" y="78">INT1</text>
<text x="417.7" y="82.1">JP3</text>
<text x="6.9" y="86.5">AC_5-12V1</text>
<text x="36.6" y="85.8">R2</text>
<text x="62" y="88.9">RECTIFIER-S40</text>
<text x="82" y="84.9" transform="rotate(-90 82 84.9)">D1</text>
<text x="89.1" y="85.2" transform="rotate(-90 89.1 85.2)">SMAJ20A</text>
<text x="120.1" y="88.4">10µF</text>
<text x="133.9" y="89.3">MISO</text>
<text x="135.4" y="86.5">CS</text>
<text x="187.6" y="85.6">C6</text>
<text x="191.6" y="88.9">GND</text>
<text x="282.9" y="86.5">MOSI</text>
<text x="282.9" y="89.3">SCK</text>
<text x="371.8" y="88.9">K2</text>
<text x="187.6" y="91.2">100nF</text>
<text x="216.9" y="94.5">GND</text>
<text x="282.9" y="92.1">MISO</text>
<text x="298.7" y="94.9">RELAY0</text>
<text x="323.9" y="94.5">2N7002CK</text>
<text x="323.9" y="91.7">Q1</text>
<text x="324.1" y="94.9">RELAY1</text>
<text x="349.3" y="94.5">2N7002CK</text>
<text x="349.3" y="91.7">Q2</text>
<text x="374.6" y="91.7">GND</text>
<text x="125.1" y="100.5">GND</text>
<text x="184.3" y="100.5">MOSI</text>
<text x="184.3" y="97.7">SCK</text>
<text x="282.9" y="97.7">CS</text>
<text x="282.9" y="100.5">BUTTON</text>
<text x="369.4" y="99.3" transform="rotate(-90 369.4 99.3)">RELAY</text>
<text x="149.4" y="105.8">M25PE20</text>
<text x="282.9" y="103.4">INT1</text>
<text x="305.4" y="107.1" transform="rotate(-90 305.4 107.1)">R4</text>
<text x="310.7" y="107.1" transform="rotate(-90 310.7 107.1)">10K</text>
<text x="330.7" y="107.1" transform="rotate(-90 330.7 107.1)">R5</text>
<text x="336" y="107.1" transform="rotate(-90 336 107.1)">10K</text>
<text x="98.6" y="108.5">GND</text>
<text x="140.9" y="108.5">GND</text>
<text x="231" y="108.5">ZM5202</text>
<text x="323.9" y="119.8">GND</text>
</g>
<g font-size="1.3" fill="#008000">
<text x="154.6" y="12.4" transform="rotate(-90 154.6 12.4)">pas 1</text>
<text x="188.4" y="19.3" transform="rotate(-90 188.4 19.3)">sup 0</text>
<text x="191.9" y="18.1">in 0</text>
<text x="191.9" y="20.9">in 0</text>
<text x="191.9" y="23.7">in 0</text>
<text x="211.7" y="20.9">in 0</text>
<text x="211.7" y="23.7">in 0</text>
<text x="241.6" y="20.9">pas 1</text>
<text x="241.9" y="23.7" transform="rotate(-90 241.9 23.7)">pas 1</text>
<text x="253.9" y="20.9">pas 1</text>
<text x="255.9" y="23.7" transform="rotate(-90 255.9 23.7)">pas 1</text>
<text x="258.4" y="20.9">pas 1</text>
<text x="303.8" y="19.3" transform="rotate(-90 303.8 19.3)">sup 0</text>
<text x="303.8" y="18.1" transform="rotate(-90 303.8 18.1)">pas 1</text>
<text x="154.6" y="27.6" transform="rotate(-90 154.6 27.6)">pas 1</text>
<text x="154.6" y="26.5" transform="rotate(-90 154.6 26.5)">pas 0</text>
<text x="191.9" y="26.5">in 0</text>
<text x="211.7" y="29.3">in 0</text>
<text x="211.7" y="26.5">in 0</text>
<text x="306.3" y="29.3">pas 2</text>
<text x="321.5" y="29.3">pas 1</text>
<text x="188.4" y="35" transform="rotate(-90 188.4 35)">sup 0</text>
<text x="303.8" y="33.3" transform="rotate(-90 303.8 33.3)">pas 1</text>
<text x="306.3" y="32.2">pas 2</text>
<text x="321.5" y="32.2">pas 1</text>
<text x="154.6" y="38.9" transform="rotate(-90 154.6 38.9)">pas 0</text>
<text x="154.6" y="37.8" transform="rotate(-90 154.6 37.8)">sup 0</text>
<text x="241.9" y="38.9" transform="rotate(-90 241.9 38.9)">pas 1</text>
<text x="241.9" y="37.8" transform="rotate(-90 241.9 37.8)">sup 0</text>
<text x="255.9" y="38.9" transform="rotate(-90 255.9 38.9)">pas 1</text>
<text x="255.9" y="37.8" transform="rotate(-90 255.9 37.8)">sup 0</text>
<text x="303.8" y="40.6" transform="rotate(-90 303.8 40.6)">pas 0</text>
<text x="306.3" y="37.8">pas 1</text>
<text x="318.7" y="37.8">pas 1</text>
<text x="323.6" y="40.6" transform="rotate(-90 323.6 40.6)">sup 0</text>
<text x="222.2" y="47.4" transform="rotate(-90 222.2 47.4)">sup 0</text>
<text x="222.2" y="46.2" transform="rotate(-90 222.2 46.2)">pas 1</text>
<text x="303.8" y="50.2" transform="rotate(-90 303.8 50.2)">pas 0</text>
<text x="70.1" y="55.8" transform="rotate(-90 70.1 55.8)">sup 0</text>
<text x="118" y="55.8" transform="rotate(-90 118 55.8)">sup 0</text>
<text x="84.8" y="66">in 0</text>
<text x="116" y="66">out 0</text>
<text x="222.2" y="61.4" transform="rotate(-90 222.2 61.4)">pas 1</text>
<text x="222.8" y="60.3">io 0</text>
<text x="276.5" y="60.3">io 0</text>
<text x="329.2" y="64.3" transform="rotate(-90 329.2 64.3)">sup 0</text>
<text x="359.8" y="60.3">pas 0</text>
<text x="360.2" y="61.5" transform="rotate(-90 360.2 61.5)">sup 0</text>
<text x="375" y="60.3">pas 0</text>
<text x="377.1" y="63.1" transform="rotate(-90 377.1 63.1)">sup 0</text>
<text x="140.5" y="69.9" transform="rotate(-90 140.5 69.9)">sup 0</text>
<text x="143.3" y="71.5" transform="rotate(-90 143.3 71.5)">pas 1</text>
<text x="275.3" y="71.5">pas 1</text>
<text x="276.5" y="68.7">io 0</text>
<text x="276.5" y="71.5">io 0</text>
<text x="290.5" y="71.5">pas 1</text>
<text x="317.9" y="71.5" transform="rotate(-90 317.9 71.5)">pas 0</text>
<text x="343.3" y="71.5" transform="rotate(-90 343.3 71.5)">pas 0</text>
<text x="404.9" y="68.7">pas 1</text>
<text x="404.9" y="71.5">pas 1</text>
<text x="25.8" y="77.2">pas 1</text>
<text x="56" y="77.2" transform="rotate(-90 56 77.2)">pas 0</text>
<text x="75.7" y="77.2" transform="rotate(-90 75.7 77.2)">pas 0</text>
<text x="84.2" y="77.2" transform="rotate(-90 84.2 77.2)">pas 0</text>
<text x="208.1" y="74.4" transform="rotate(-90 208.1 74.4)">pas 1</text>
<text x="213.7" y="74.4" transform="rotate(-90 213.7 74.4)">pas 1</text>
<text x="219.3" y="72.7" transform="rotate(-90 219.3 72.7)">sup 0</text>
<text x="221.7" y="77.2">pwr 0</text>
<text x="275.3" y="74.4">pas 1</text>
<text x="276.5" y="74.4">io 0</text>
<text x="290.5" y="74.4">pas 1</text>
<text x="309.5" y="74.4" transform="rotate(-90 309.5 74.4)">pas 0</text>
<text x="334.8" y="74.4" transform="rotate(-90 334.8 74.4)">pas 0</text>
<text x="368.6" y="72.7" transform="rotate(-90 368.6 72.7)">pas 0</text>
<text x="404.9" y="74.4">pas 1</text>
<text x="404.9" y="77.2">pas 1</text>
<text x="24.7" y="82.8">pas 1</text>
<text x="25.8" y="82.8">pas 1</text>
<text x="25.8" y="80">pas 1</text>
<text x="39.9" y="82.8">pas 1</text>
<text x="47.2" y="82.8">pas 0</text>
<text x="62.4" y="82.8">pas 0</text>
<text x="118" y="80" transform="rotate(-90 118 80)">pas 1</text>
<text x="185.5" y="82.8" transform="rotate(-90 185.5 82.8)">pas 1</text>
<text x="194" y="82.8" transform="rotate(-90 194 82.8)">sup 0</text>
<text x="221.7" y="80">pwr 0</text>
<text x="276.5" y="82.8">io 0</text>
<text x="309.5" y="83.9" transform="rotate(-90 309.5 83.9)">pas 0</text>
<text x="334.8" y="83.9" transform="rotate(-90 334.8 83.9)">pas 0</text>
<text x="359.8" y="82.8">pas 0</text>
<text x="375" y="82.8">pas 0</text>
<text x="25.8" y="85.6">pas 1</text>
<text x="75.7" y="89.6" transform="rotate(-90 75.7 89.6)">pas 0</text>
<text x="84.2" y="89.6" transform="rotate(-90 84.2 89.6)">pas 0</text>
<text x="101" y="84.1" transform="rotate(-90 101 84.1)">pwr 0</text>
<text x="143.3" y="86.7" transform="rotate(-90 143.3 86.7)">pas 1</text>
<text x="144" y="85.6">in 0</text>
<text x="144" y="88.4">io 0</text>
<text x="177.9" y="85.6">pwr 0</text>
<text x="179.9" y="86.8" transform="rotate(-90 179.9 86.8)">sup 0</text>
<text x="208.1" y="86.7" transform="rotate(-90 208.1 86.7)">pas 1</text>
<text x="213.7" y="86.7" transform="rotate(-90 213.7 86.7)">pas 1</text>
<text x="219.3" y="88.4" transform="rotate(-90 219.3 88.4)">sup 0</text>
<text x="276.5" y="85.6">io 0</text>
<text x="276.5" y="88.4">io 0</text>
<text x="317.9" y="88.4" transform="rotate(-90 317.9 88.4)">pas 0</text>
<text x="317.9" y="86.7" transform="rotate(-90 317.9 86.7)">pas 0</text>
<text x="343.3" y="88.4" transform="rotate(-90 343.3 88.4)">pas 0</text>
<text x="343.3" y="86.7" transform="rotate(-90 343.3 86.7)">pas 0</text>
<text x="377.1" y="85.6" transform="rotate(-90 377.1 85.6)">sup 0</text>
<text x="56" y="92.4" transform="rotate(-90 56 92.4)">pas 0</text>
<text x="118" y="92.4" transform="rotate(-90 118 92.4)">pas 1</text>
<text x="144" y="91.3">in 0</text>
<text x="177.9" y="94.1">in 0</text>
<text x="185.5" y="95.2" transform="rotate(-90 185.5 95.2)">pas 1</text>
<text x="276.5" y="91.3">io 0</text>
<text x="306.3" y="94.1">pas 0</text>
<text x="312.7" y="95.9">G</text>
<text x="316.9" y="91.7">D</text>
<text x="331.7" y="94.1">pas 0</text>
<text x="338" y="95.9">G</text>
<text x="342.3" y="91.7">D</text>
<text x="368.6" y="95.2" transform="rotate(-90 368.6 95.2)">pas 0</text>
<text x="142.8" y="99.7">pwr 0</text>
<text x="177.9" y="96.9">in 0</text>
<text x="177.9" y="99.7">in 0</text>
<text x="276.5" y="99.7">io 0</text>
<text x="276.5" y="96.9">io 0</text>
<text x="306.7" y="96.9" transform="rotate(-90 306.7 96.9)">pas 1</text>
<text x="316.9" y="98.4">S</text>
<text x="332" y="96.9" transform="rotate(-90 332 96.9)">pas 1</text>
<text x="342.3" y="98.4">S</text>
<text x="101" y="102.5" transform="rotate(-90 101 102.5)">sup 0</text>
<text x="143.3" y="102.5" transform="rotate(-90 143.3 102.5)">sup 0</text>
<text x="276.5" y="102.5">io 0</text>
<text x="317.9" y="103.6" transform="rotate(-90 317.9 103.6)">pas 0</text>
<text x="343.3" y="103.6" transform="rotate(-90 343.3 103.6)">pas 0</text>
<text x="306.7" y="112.1" transform="rotate(-90 306.7 112.1)">pas 1</text>
<text x="326.3" y="113.8" transform="rotate(-90 326.3 113.8)">sup 0</text>
<text x="332" y="112.1" transform="rotate(-90 332 112.1)">pas 1</text>
</g>
<g font-size=".6" fill="#808080">
<text x="245.3" y="23.1" transform="rotate(-90 245.3 23.1)">SpiceOrder 2</text>
<text x="253.8" y="23.1" transform="rotate(-90 253.8 23.1)">SpiceOrder 1</text>
<text x="240.5" y="24.3">SpiceOrder 1</text>
<text x="254.6" y="24.3">SpiceOrder 1</text>
<text x="240.5" y="35.6">SpiceOrder 2</text>
<text x="254.6" y="35.6">SpiceOrder 2</text>
<text x="206.8" y="75">SpiceOrder 1</text>
<text x="212.4" y="75">SpiceOrder 1</text>
<text x="184.2" y="83.4">SpiceOrder 1</text>
<text x="206.8" y="83.4">SpiceOrder 2</text>
<text x="212.4" y="83.4">SpiceOrder 2</text>
<text x="184.2" y="91.9">SpiceOrder 2</text>
</g>
</svg>
